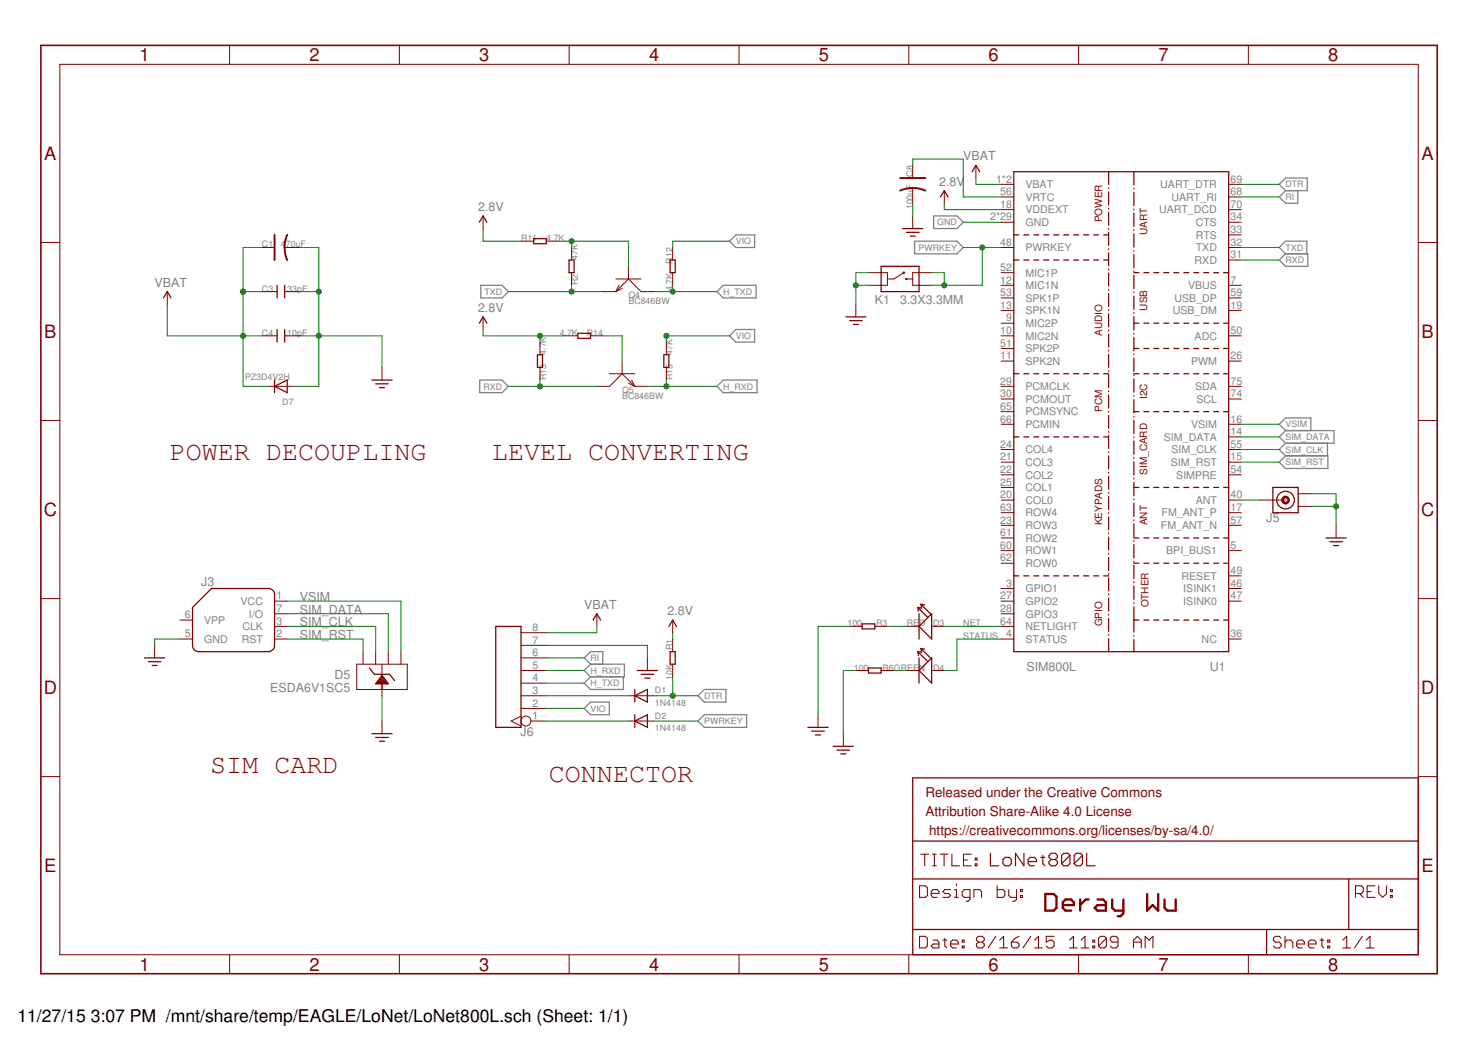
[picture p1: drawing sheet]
<svg xmlns="http://www.w3.org/2000/svg" width="297mm" height="210mm" viewBox="0 0 297 210" stroke-linecap="round" stroke-linejoin="round" font-family="sans-serif">
<g fill="none" stroke="#808080" stroke-width=".25">
<path d="M257.1 37.1l1.3-1.3h4.3v2.5h-4.3zM258.4 38.3l-1.3 1.3 1.3 1.3h2.4v-2.6M96.6 57.4h4.3l1.3 1.2-1.3 1.3h-4.3zM144.1 58.6l1.3-1.2h6.6v2.5h-6.6zM146.6 48.5l1.3-1.3h3.8v2.6h-3.8zM183.8 48.5h8.5l1.3 1.3-1.3 1.2h-8.5zM187.6 43.4h4.7l1.3 1.3-1.3 1.3h-4.7zM257.1 52.3l1.3-1.3h4.4v2.6h-4.4zM258.4 51l-1.3-1.2 1.3-1.3h4.2v2.5M96.4 76.4h4.5l1.3 1.3-1.3 1.3h-4.5zM144.1 77.7l1.3-1.3h6.7v2.6h-6.7zM146.6 67.5l1.3-1.2h3.8v2.5h-3.8z"/>
<path d="M258.4 86.6l-1.3-1.3 1.3-1.3h5v2.6M258.4 86.6h9.7v2.5h-9.7M258.4 86.6l-1.3 1.2 1.3 1.3M258.4 89.1l-1.3 1.3 1.3 1.3M258.4 91.7h8.5v2.5h-8.5l-1.3-1.3zM266.8 89.1v2.6M118.7 133.5l-1.3-1.2 1.3-1.3h2.4v2.5M118.7 133.5h6.8v2.6h-6.8M118.7 133.5l-1.3 1.3 1.3 1.3M118.7 136.1l-1.3 1.3 1.3 1.2h6.6v-2.5M141.5 138.6h4.4v2.6h-4.4l-1.2-1.3zM117.4 142.4l1.3-1.2h3.7v2.5h-3.7z"/>
<path d="M140.3 145l1.2-1.3h8.6v2.5h-8.6z"/>
</g>
<path d="M210.1 179.7h1.7l.5 .6v2.2l-.5 .6h-1.7zM230.5 179.7v3.4l1.1-1.1 1.2 1.1v-3.4M213.6 182h2.2v-.6l-.5-.6h-1.2l-.5 .6v1.1l.5 .6h1.2M217.1 180.8v2.3M218.8 180.8h-.6l-1.1 1.2M220.6 180.8h1.1l.5 .6v1.7h-1.6l-.6-.6 .6-.5h1.6M223.5 180.8v1.7l.6 .6h1.7M225.8 180.8v2.8l-.6 .6h-.6M234 180.8v1.7l.6 .6h1.7v-2.3" fill="none" stroke="#800000" stroke-width=".47"/>
<g fill="none" stroke="#800000" stroke-width=".2">
<path d="M12 12.9h273v179.1h-273zM46.1 9.1v3.8M80.3 9.1v3.8M114.4 9.1v3.8M148.5 9.1v3.8M182.6 9.1v3.8M216.8 9.1v3.8M250.9 9.1v3.8M183.4 33.3v2.5M183.4 37.7v3.2M189.8 38.3v2.6M196.1 33.3v2.5"/>
<path d="M201.2 37.1h2.6M201.2 39.6h2.6M246.9 37.1h2.6M246.9 39.6h2.6M8.2 48.7h3.8M33.6 58.6v2.6M52.6 49.8h2.6M52.6 58.6h3.1M57.1 49.8h3.2M57.2 58.6h3.1M97.1 43.4v2.6M104.7 48.5h2.6"/>
<path d="M109.8 48.5h2.5M114.9 49.8v2.5M114.9 54.8v2.6M121.2 58.6h2.6M123.8 56.1h5M124.4 57.4l-.6 1.2M125 58l-1.2 .6M126.3 56.1l2.5 2.5h2.6M126.3 56.1l-2.5 2.5M126.3 53.6v2.5M135.2 49.8v2.5M135.2 54.8v2.6"/>
<path d="M174.5 54.8h3.9v2.6h-3.9M181.7 54.8l-2.1 1.3h-1.2M182.2 56.1h1.2M183.4 43.4v2.6M187.2 54.8h-3.8v2.6h3.8M201.2 44.7h2.6M201.2 57.4h2.6M201.2 42.1h2.6M201.2 49.8h2.6M201.2 54.8h2.6M201.2 59.9h2.6M246.9 44.7h2.6"/>
<path d="M246.9 57.4h2.6M246.9 42.1h2.6M246.9 52.3h2.6M246.9 49.8h2.6M246.9 47.2h2.6M246.9 59.9h2.6M285 48.7h3.8M52.6 67.5h3.1M53.9 77.7h5.1M57.2 67.5h3.1M76.8 73.9v2.5M97.1 63.7v2.6"/>
<path d="M108.5 68.8v2.5M108.5 73.9v2.5M113.6 67.5h2.5M118.7 67.5h2.5M122.5 75.1h5.1M125 75.1l-2.5 2.6h-2.5M125 75.1l2.6 2.6M125 72.6v2.5M126.3 77l1.3 .7M126.9 76.4l.7 1.3M127.6 77.7h2.5M133.9 68.8v2.5"/>
<path d="M133.9 73.9v2.5M172 61.2v2.5M201.2 65h2.6M201.2 67.5h2.6M201.2 72.6h2.6M201.2 62.4h2.6M201.2 77.7h2.6M201.2 70.1h2.6M246.9 67.5h2.6M246.9 72.6h2.6M246.9 62.4h2.6M246.9 77.7h2.6"/>
<path d="M8.2 84.5h3.8M201.2 92.9h2.6M201.2 85.3h2.6M201.2 95.5h2.6M201.2 90.4h2.6M201.2 98h2.6M201.2 80.2h2.6M201.2 82.8h2.6M246.9 87.8h2.6M246.9 92.9h2.6M246.9 85.3h2.6M246.9 95.5h2.6"/>
<path d="M246.9 90.4h2.6M246.9 80.2h2.6M260.9 99.3h2.5M285 84.5h3.8M201.2 118.3h2.6M201.2 110.7h2.6M201.2 103.1h2.6M201.2 100.5h2.6M201.2 105.6h2.6M201.2 108.2h2.6M201.2 113.2h2.6M246.9 118.3h2.6"/>
<path d="M246.9 110.7h2.6M246.9 103.1h2.6M246.9 100.5h2.6M246.9 105.6h2.6M246.9 115.8h2.6M253.3 100.5h5.1M260.9 101.8h2.5M268.5 105.6v2.6M8.2 120.4h3.8M31.1 129.8v2.5M36.2 128.5h2.5M36.2 124.7h2.5"/>
<path d="M55.2 128.5h2.5M55.2 120.9h2.5M55.2 123.4h2.5M55.2 125.9h2.5M71.7 133.5h10.2v5.1h-10.2zM73 131v2.5M75.5 131v2.5M76.8 137.4v2.5M78 131v2.5M80.6 131v2.5M104.7 134.8h5.1M104.7 139.9h5.1"/>
<path d="M104.7 137.4h5.1M104.7 132.3h5.1M104.7 129.8h5.1M104.7 127.2h5.1M120 123.4v2.5M126.3 139.9h5.1M130.1 132.3v2.5M135.2 124.7v2.5M135.2 128.5v2.5M135.2 133.5v2.6M170.7 125.9h2.6M172 134.8h2.5"/>
<path d="M175.8 125.9h2.6M177.1 134.8h2.5M182.2 125.9h2.5M182.2 134.8h2.5M187.2 125.9h2.6M187.2 134.8h2.6M201.2 128.5h2.6M201.2 120.9h2.6M201.2 123.4h2.6M201.2 125.9h2.6M246.9 128.5h2.6M246.9 120.9h2.6"/>
<path d="M285 120.4h3.8M8.2 156.1h3.8M76.8 145v2.5M104.7 142.4h5.1M104.7 144l-2 1 2 1M106.7 145h3.1M126.3 145h5.1M164.4 143.7v2.5M169.5 147.5v2.6M285 156.1h3.8M46.1 192v3.8M80.3 192v3.8"/>
<path d="M114.4 192v3.8M148.5 192v3.8M182.6 192v3.8M216.8 192v3.8M250.9 192v3.8"/>
<circle cx="105.7" cy="145" r=".99"/>
</g>
<g fill="none" stroke="#800000" stroke-width=".25">
<path d="M189 39.6l.8-1.3 .7 1.3M195.4 34.5l.7-1.2 .8 1.2M203.8 34.5h43.1v96.5h-43.1zM222.8 34.5v2.6M222.8 37.8v.1M222.8 38.6v2.6M227.9 34.5v2.7M227.9 37.9v.1M227.9 38.7v2.6M32.9 59.9l.7-1.3 .8 1.3M55.7 57.4v2.5M57.2 57.4v2.5"/>
<path d="M96.3 44.7l.8-1.3 .8 1.3M107.3 48h2.5v1h-2.5zM114.4 52.3h1v2.5h-1zM134.7 52.3h1v2.5h-1zM177.1 53.6h7.6v5h-7.6zM181.4 46h4.1M182.2 46.7h2.5M182.9 47.5h1M203.8 47.2h1M203.8 52.3h1M205.8 47.2h1M205.8 52.3h1"/>
<path d="M207.8 47.2h1M207.8 52.3h1M209.8 47.2h1M209.8 52.3h1M211.8 47.2h1M211.8 52.3h1M213.8 47.2h1M213.8 52.3h1M215.8 47.2h1M215.8 52.3h1M217.8 47.2h1M217.8 52.3h1"/>
<path d="M219.8 47.2h1M219.8 52.3h1M221.8 47.2h1M221.8 52.3h1M222.8 41.9v.1M222.8 42.7v2.6M222.8 46v.1M222.8 46.8v2.5M222.8 50v.2M222.8 50.8v2.6M222.8 54.1v.2M222.8 54.9v2.6"/>
<path d="M222.8 58.2v.1M222.8 59v2.6M227.9 54.8h1M227.9 42v.2M227.9 42.8v2.7M227.9 46.2v.1M227.9 47v2.7M227.9 50.4v.1M227.9 51.2v2.6M227.9 54.5v.2M227.9 55.4v2.6M227.9 58.7v.1"/>
<path d="M227.9 59.5v2.7M229.9 54.8h1M231.9 54.8h1M233.9 54.8h1M235.9 54.8h1M237.9 54.8h1M239.9 54.8h1M241.9 54.8h1M243.9 54.8h1M245.9 54.8h1M55.2 76.4v2.6M55.2 77.7l2.5-1.3v2.6z"/>
<path d="M55.7 66.3v2.5M57.2 66.3v2.5M74.7 76.4h4.1M75.5 77.2h2.5M76.3 77.9h1M96.3 65l.8-1.3 .8 1.3M108 71.3h1v2.6h-1zM116.1 67h2.6v1h-2.6zM133.4 71.3h1v2.6h-1zM170 63.7h4M170.7 64.5h2.6M171.5 65.2h1"/>
<path d="M203.8 75.1h1M205.8 75.1h1M207.8 75.1h1M209.8 75.1h1M211.8 75.1h1M213.8 75.1h1M215.8 75.1h1M217.8 75.1h1M219.8 75.1h1M221.8 75.1h1M222.8 62.3v.1M222.8 63.1v2.6"/>
<path d="M222.8 66.4v.1M222.8 67.2v2.6M222.8 70.4v.2M222.8 71.3v2.6M222.8 74.5v.2M222.8 75.4v2.5M222.8 78.6v.1M222.8 79.4v2.6M227.9 75.1h1M227.9 65h1M227.9 70.1h1M227.9 62.9v.1"/>
<path d="M227.9 63.7v2.6M227.9 67v.2M227.9 67.8v2.7M227.9 71.2v.1M227.9 72v2.7M227.9 75.4v.1M227.9 76.2v2.6M227.9 79.5v.2M229.9 75.1h1M229.9 65h1M229.9 70.1h1M231.9 75.1h1"/>
<path d="M231.9 65h1M231.9 70.1h1M233.9 75.1h1M233.9 65h1M233.9 70.1h1M235.9 75.1h1M235.9 65h1M235.9 70.1h1M237.9 75.1h1M237.9 65h1M237.9 70.1h1M239.9 75.1h1"/>
<path d="M239.9 65h1M239.9 70.1h1M241.9 75.1h1M241.9 65h1M241.9 70.1h1M243.9 75.1h1M243.9 65h1M243.9 70.1h1M245.9 75.1h1M245.9 65h1M245.9 70.1h1M203.8 87.8h1"/>
<path d="M205.8 87.8h1M207.8 87.8h1M209.8 87.8h1M211.8 87.8h1M213.8 87.8h1M215.8 87.8h1M217.8 87.8h1M219.8 87.8h1M221.8 87.8h1M222.8 82.7v.1M222.8 83.5v2.6M222.8 86.8v.1"/>
<path d="M222.8 87.6v2.6M222.8 90.9v.1M222.8 91.7v2.6M222.8 95v.1M222.8 95.8v2.5M222.8 99v.2M222.8 99.8v2.6M227.9 82.8h1M227.9 98h1M227.9 80.3v2.7M227.9 83.7v.1M227.9 84.5v2.7"/>
<path d="M227.9 87.9v.1M227.9 88.7v2.6M227.9 92v.2M227.9 92.8v2.7M227.9 96.2v.1M227.9 97v2.7M229.9 82.8h1M229.9 98h1M231.9 82.8h1M231.9 98h1M233.9 82.8h1M233.9 98h1"/>
<path d="M235.9 82.8h1M235.9 98h1M237.9 82.8h1M237.9 98h1M239.9 82.8h1M239.9 98h1M241.9 82.8h1M241.9 98h1M243.9 82.8h1M243.9 98h1M245.9 82.8h1M245.9 98h1"/>
<path d="M255.8 98h5.1v5.1h-5.1zM203.8 115.8h1M205.8 115.8h1M207.8 115.8h1M209.8 115.8h1M211.8 115.8h1M213.8 115.8h1M215.8 115.8h1M217.8 115.8h1M219.8 115.8h1M221.8 115.8h1M222.8 103.1v.2"/>
<path d="M222.8 103.9v2.6M222.8 107.2v.1M222.8 108v2.6M222.8 111.3v.1M222.8 112.1v2.6M222.8 115.4v.1M222.8 116.2v2.6M222.8 119.4v.2M227.9 108.2h1M227.9 113.2h1M227.9 100.4v.1M227.9 101.2v2.6"/>
<path d="M227.9 104.5v.1M227.9 105.3v2.7M227.9 108.7v.1M227.9 109.5v2.7M227.9 112.9v.1M227.9 113.7v2.6M227.9 117v.1M227.9 117.8v2.7M229.9 108.2h1M229.9 113.2h1M231.9 108.2h1M231.9 113.2h1"/>
<path d="M233.9 108.2h1M233.9 113.2h1M235.9 108.2h1M235.9 113.2h1M237.9 108.2h1M237.9 113.2h1M239.9 108.2h1M239.9 113.2h1M241.9 108.2h1M241.9 113.2h1M243.9 108.2h1M243.9 113.2h1"/>
<path d="M245.9 108.2h1M245.9 113.2h1M266.5 108.2h4.1M267.3 108.9h2.5M268 109.7h1M29 132.3h4.1M29.8 133h2.5M30.6 133.8h1M38.7 122.1l3.8-3.8h11.4l.6 .1 .6 .6 .1 .6-.1 10.7-.6 .6-.6 .1h-13.9l-.6-.1-.4-.4-.3-.5zM74.2 134.3l1 1.3h3.1l1 1.2M75.5 137.4h2.5M75.7 137.2h2.1"/>
<path d="M75.9 137h1.8M76.1 136.8h1.4M76.2 136.5h1.1M76.4 136.3h.8M76.6 136.1h.4M76.8 135.9h.1M76.8 135.8l1.2 1.7h-2.5zM99.6 125.9h5.1v20.3h-5.1zM119.2 124.7l.8-1.3 .7 1.3M127.6 139.9l2.5-1.3v2.6zM127.6 138.6v2.6M128.1 134.8h4"/>
<path d="M128.8 135.6h2.6M129.6 136.3h1M134.4 125.9l.8-1.2 .8 1.2M134.7 131h1v2.5h-1zM173.3 125.4h2.5v1h-2.5zM174.5 134.3h2.6v1h-2.6zM184.4 122.1l2.1 2.1M184.4 122.1l.2 .8M184.4 131l2.1 2M184.4 131l.2 .8M184.7 123.4v5.1M184.7 132.3v5.1"/>
<path d="M185.1 121.5l2 2M185.1 121.5l.7 .1M185.1 121.5l.1 .8-.8-.2M185.1 130.4l2 2M185.1 130.4l.7 .1M185.1 130.4l.1 .7-.8-.1M187.2 123.4v5.1l-2.5-2.6zM187.2 132.3v5.1l-2.5-2.6zM222.8 120.3v2.6M222.8 123.5v.2M222.8 124.4v2.5M222.8 127.6v.1"/>
<path d="M222.8 128.4v2.6M227.9 124.7h1M227.9 121.2v.1M227.9 122v5.1M227.9 127.8v.1M227.9 128.6v2.4M229.9 124.7h1M231.9 124.7h1M233.9 124.7h1M235.9 124.7h1M237.9 124.7h1M239.9 124.7h1"/>
<path d="M241.9 124.7h1M243.9 124.7h1M245.9 124.7h1M74.7 147.5h4.1M75.5 148.3h2.5M76.3 149h1M127.6 143.7v2.5M127.6 145l2.5-1.3v2.5zM162.4 146.2h4M163.1 147h2.6M163.9 147.8h1M167.4 150.1h4.1"/>
<path d="M168.2 150.8h2.5M169 151.6h1M183.4 156.4h101.6v35.6h-101.6zM183.4 176.7h101.6M183.4 169.1h101.6M271.1 176.7v10.2M183.4 186.9h101.6M254.6 186.9v5.1"/>
<circle cx="258.4" cy="100.5" r="1.78"/>
</g>
<g fill="#800000" stroke="#800000" stroke-width=".2">
<circle cx="181.7" cy="54.8" r=".15"/>
<circle cx="182.2" cy="56.1" r=".15"/>
</g>
<path d="M180.9 38.3a6.1 6.1 0 0 1 5.1 0M180.9 35.8h5.1M55.2 47.2v5.1M57.7 47.2a6.3 6.3 0 0 0 0 5.1" fill="none" stroke="#800000" stroke-width=".38"/>
<g fill="none" stroke="#800000" stroke-width=".21">
<path d="M76.8 133.7v4.8M184.8 178.1h1.2l.4 .4v1.5l-.4 .4h-1.2zM185.1 171.7h1.5M185.8 171.7v2.4M187.2 179.6h1.5v-.3l-.4-.4h-.8l-.3 .4v.7l.3 .4h.8M187.4 171.7h.8M187.4 174.1h.8M187.8 171.7v2.4M189 171.7h1.5M189.7 171.7v2.4M191.1 178.9h-1.2l-.4 .4 .4 .3h.7l.5 .4-.5 .4h-1.1M191.3 171.7v2.4h1.5"/>
<path d="M191.8 178.9h.4v1.5M192.2 177.7v.4M193.6 172.9h.8M195.2 171.7h-1.6v2.4h1.6M196 173.7h.4v.4h-.4zM196 172.5h.4v.4h-.4zM200.4 178.1v2.3h1.2l.4-.4v-.7l-.4-.4h-1.2M202.7 178.9v1.1l.4 .4h1.2M204.3 178.9v1.9l-.4 .4h-.4M205.1 178.9h.4v.4h-.4zM272.4 179.6h1.2l.4-.3v-.8l-.4-.4h-1.2v2.3M273.2 179.6l.8 .8"/>
<path d="M274.8 179.3h.7M276.3 178.1h-1.5v2.3h1.5M277.1 178.1v1.5l.8 .8 .8-.8v-1.5M279.4 178.9h.4v.4h-.4zM184.8 188.3h1.2l.4 .3v1.6l-.4 .4h-1.2zM187.5 189h.8l.4 .4v1.2h-1.2l-.3-.4 .3-.4h1.2M189.5 189h.8M189.9 188.6v1.6l.4 .4M191.1 189.8h1.5v-.4l-.4-.4h-.8l-.3 .4v.8l.3 .4h.8M191.8 180.4h.8M193.4 190.2h.4v.4h-.4zM193.4 189h.4v.4h-.4z"/>
<path d="M194.9 180.4h-1.1l-.4-.4v-.7l.4-.4h1.1v1.9l-.4 .4h-.3M195.7 180.4v-1.5h1.2l.4 .4v1.1M196.6 189.4l-.4 .4v.4l.4 .4h.8l.4-.4v-.4l-.4-.4M196.6 189.4l-.4-.4v-.4l.4-.3h.8l.4 .3v.4l-.4 .4M196.6 189.4h.8M200.1 188.3l-1.5 2.3M200.9 190.6h1.6M200.9 189l.8-.7v2.3M203.3 189.4h1.1l.4 .4v.4l-.4 .4h-.8l-.3-.4zM204.8 188.3l-.8 .3-.7 .8M205.1 180h.4v.4h-.4zM207.2 188.3l-1.6 2.3"/>
<path d="M207.9 190.6h1.6M207.9 189l.8-.7v2.3M211.8 188.3h-1.5v1.1l.8-.4h.3l.4 .4v.8l-.4 .4h-.7l-.4-.4M214.9 190.6h1.6M214.9 189l.8-.7v2.3M217.3 190.6h1.5M217.3 189l.8-.7v2.3M219.6 190.2h.4v.4h-.4zM219.6 189h.4v.4h-.4zM222.4 188.6v1.6l-.4 .4h-.8l-.4-.4M222.4 188.6l-.4-.3h-.8l-.4 .3v1.6M222.4 188.6l-1.6 1.6"/>
<path d="M224.7 189.4h-1.2l-.4-.4v-.4l.4-.3h.8l.4 .3v1.6l-.4 .4h-.8l-.4-.4M227.8 189.4h1.6M227.8 190.6v-1.6l.8-.7 .8 .7v1.6M230.1 190.6v-2.3l.8 .7 .8-.7v2.3M257.5 188.6l-.4-.3h-.8l-.4 .3v.4l.4 .4h.8l.4 .4v.4l-.4 .4h-.8l-.4-.4M258.3 189.4l.3-.4h.8l.4 .4v1.2M258.3 188.3v2.3M260.6 189.8h1.5v-.4l-.3-.4h-.8l-.4 .4v.8l.4 .4h.8M262.9 189.8h1.6v-.4l-.4-.4h-.8l-.4 .4v.8l.4 .4h.8M265.3 189h.7M265.7 188.6v1.6l.3 .4M266.8 190.2h.4v.4h-.4z"/>
<path d="M266.8 189h.4v.4h-.4zM269.9 190.6h1.5M269.9 189l.8-.7v2.3M273.8 188.3l-1.6 2.3M274.6 190.6h1.5M274.6 189l.7-.7v2.3M279.4 180h.4v.4h-.4z"/>
</g>
<circle cx="258.4" cy="100.5" r=".25" fill="none" stroke="#800000" stroke-width="1.3"/>
<path d="M8.2 9.1h280.6v186.7h-280.6z" fill="none" stroke="#800000" stroke-width=".32"/>
<g fill="none" stroke="#800000" stroke-width=".23">
<path d="M199.1 171.6v2.5h1.6M201.6 172.8l.4-.4h.8l.4 .4v.9l-.4 .4h-.8l-.4-.4zM205.8 171.6v2.5l-1.7-2.5v2.5M206.6 173.2h1.7v-.4l-.4-.4h-.9l-.4 .4v.9l.4 .4h.9M209.1 172.4h.9M209.6 172v1.7l.4 .4M211.2 172.8l-.4 .4v.5l.4 .4h.9l.4-.4v-.5l-.4-.4M211.2 172.8l-.4-.4v-.4l.4-.4h.9l.4 .4v.4l-.4 .4M211.2 172.8h.9M215 172v1.7l-.4 .4h-.8l-.4-.4M215 172l-.4-.4h-.8l-.4 .4v1.7M215 172l-1.6 1.7"/>
<path d="M217.6 172v1.7l-.5 .4h-.8l-.4-.4M217.6 172l-.5-.4h-.8l-.4 .4v1.7M217.6 172l-1.7 1.7M218.4 171.6v2.5h1.7"/>
</g>
<g fill="none" stroke="#008000" stroke-width=".2">
<path d="M183.4 33.3v-1.3h10.2v7.6h7.6M196.1 35.8v1.3h5.1M249.5 37.1h7.6M249.5 39.6h7.6M48.9 58.6h3.7M52.6 49.8h-3.7v27.9h5M60.3 49.8h3.8v27.9h-5.1M60.3 58.6h3.8M97.1 46v2.5h7.6M102.2 58.6h19M112.3 48.5h14v5.1M114.9 48.5v1.3"/>
<path d="M114.9 57.4v1.2M131.4 58.6h12.7M135.2 57.4v1.2M146.6 48.5h-11.4v1.3M172 57.4h2.5M174.5 54.8h-2.5v6.4M183.4 40.9v2.5M187.2 54.8h2.6v2.6M189.8 40.9v1.2h11.4M193.6 49.8h7.6M193.6 44.7h7.6M197.4 49.8v7.6h-10.2"/>
<path d="M249.5 49.8h7.6M249.5 52.3h7.6M33.6 61.2v6.3h19M60.3 67.5h16.5v6.4M97.1 66.3v1.2h16.5M102.2 77.7h17.8M108.5 67.5v1.3M108.5 76.4v1.3M121.2 67.5h3.8v5.1M130.1 77.7h14M133.9 76.4v1.3M146.6 67.5h-12.7v1.3"/>
<path d="M249.5 85.3h7.6M249.5 87.8h7.6M249.5 90.4h7.6M249.5 92.9h7.6M263.4 99.3h5.1v6.3M249.5 100.5h3.8M263.4 101.8h5.1M36.2 128.5h-5.1v1.3M57.7 125.9h17.8v5.1M57.7 128.5h15.3v2.5M57.7 120.9h22.9v10.1M57.7 123.4h20.3v7.6"/>
<path d="M76.8 139.9v5.1M109.8 134.8h7.6M109.8 129.8h20.3v2.5M109.8 132.3h7.6M109.8 137.4h7.6M109.8 139.9h16.5M120 125.9v1.3h-10.2M131.4 139.9h8.9M135.2 127.2v1.3M135.2 136.1v3.8M170.7 125.9h-6.3v17.8M172 134.8h-2.5v12.7"/>
<path d="M178.4 125.9h3.8M179.6 134.8h2.6M189.8 125.9h11.4M201.2 128.5h-8.9v6.3M109.8 145h16.5M109.8 142.4h7.6M131.4 145h8.9"/>
</g>
<g fill="#008000" stroke="#008000" stroke-width=".2">
<circle cx="268.5" cy="101.8" r=".51"/>
<circle cx="172" cy="57.4" r=".51"/>
<circle cx="64.1" cy="58.6" r=".51"/>
<circle cx="64.1" cy="67.5" r=".51"/>
<circle cx="48.9" cy="58.6" r=".51"/>
<circle cx="48.9" cy="67.5" r=".51"/>
<circle cx="189.8" cy="57.4" r=".51"/>
<circle cx="197.4" cy="49.8" r=".51"/>
<circle cx="108.5" cy="77.7" r=".51"/>
<circle cx="108.5" cy="67.5" r=".51"/>
<circle cx="114.9" cy="58.6" r=".51"/>
<circle cx="133.9" cy="77.7" r=".51"/>
<circle cx="135.2" cy="58.6" r=".51"/>
<circle cx="135.2" cy="139.9" r=".51"/>
<circle cx="133.9" cy="67.5" r=".51"/>
<circle cx="114.9" cy="48.5" r=".51"/>
</g>
<path d="M189.8 134.8h2.5" fill="none" stroke="#008000" stroke-width=".21"/>
<g font-size="5.4" fill="#800000">
<text x="34.1" y="92.4">POWER DECOUPLING</text>
<text x="98.9" y="92.4">LEVEL CONVERTING</text>
<text x="42.2" y="155.4">SIM CARD</text>
<text x="110.3" y="157.2">CONNECTOR</text>
</g>
<g font-size="3.7" fill="#800000">
<text x="28.1" y="12.3">1</text>
<text x="62.2" y="12.3">2</text>
<text x="96.3" y="12.3">3</text>
<text x="130.4" y="12.3">4</text>
<text x="164.6" y="12.3">5</text>
<text x="198.7" y="12.3">6</text>
<text x="232.8" y="12.3">7</text>
<text x="266.9" y="12.3">8</text>
<text x="8.9" y="32.1">A</text>
<text x="285.7" y="32.1">A</text>
<text x="8.9" y="67.9">B</text>
<text x="285.7" y="67.9">B</text>
<text x="8.8" y="103.7">C</text>
<text x="285.6" y="103.7">C</text>
<text x="8.8" y="139.5">D</text>
<text x="285.6" y="139.5">D</text>
<text x="8.9" y="175.3">E</text>
<text x="285.7" y="175.3">E</text>
<text x="28.1" y="195.2">1</text>
<text x="62.2" y="195.2">2</text>
<text x="96.3" y="195.2">3</text>
<text x="130.4" y="195.2">4</text>
<text x="164.6" y="195.2">5</text>
<text x="198.7" y="195.2">6</text>
<text x="232.8" y="195.2">7</text>
<text x="266.9" y="195.2">8</text>
</g>
<g font-size="3.5">
<text x="3.5" y="205.4">11/27/15</text>
<text x="18.2" y="205.4">3:07 PM /mnt/share/temp/EAGLE/LoNet/LoNet800L.sch (Sheet: 1/1)</text>
</g>
<g font-size="2.7" fill="#800000">
<text x="186" y="160.2">Released under the Creative Commons</text>
<text x="186" y="164">Attribution Share-Alike 4.0 License</text>
<text x="186.7" y="167.8">https://creativecommons.org/licenses/by-sa/4.0/</text>
</g>
<g font-size="2.5" fill="#808080">
<text x="193.6" y="32.2">VBAT</text>
<text x="188.8" y="37.3">2.8V</text>
<text x="96.1" y="42.4">2.8V</text>
<text x="31.1" y="57.6">VBAT</text>
<text x="96.1" y="62.7">2.8V</text>
<text x="175.8" y="61.2">K1</text>
<text x="180.9" y="61.2">3.3X3.3MM</text>
<text x="254.5" y="104.9">J5</text>
<text x="40.5" y="117.8">J3</text>
<text x="60.3" y="120.9">VSIM</text>
<text x="60.3" y="123.4">SIM_DATA</text>
<text x="60.3" y="125.9">SIM_CLK</text>
<text x="117.4" y="122.4">VBAT</text>
<text x="134.2" y="123.6">2.8V</text>
<text x="60.3" y="128.5">SIM_RST</text>
<text x="67.2" y="136.6">D5</text>
<text x="206.3" y="134.8">SIM800L</text>
<text x="243.1" y="134.8">U1</text>
<text x="54.3" y="139.1">ESDA6V1SC5</text>
<text x="104.6" y="148">J6</text>
</g>
<g font-size="2.1" fill="#808080">
<text x="200.2" y="36.7">1*2</text>
<text x="201" y="41.8">18</text>
<text x="201" y="39.2">56</text>
<text x="206.1" y="37.8">VBAT</text>
<text x="206.1" y="40.4">VRTC</text>
<text x="233.2" y="37.8">UART_DTR</text>
<text x="235.4" y="40.4">UART_RI</text>
<text x="247.3" y="39.2">68</text>
<text x="247.3" y="36.7">69</text>
<text x="247.3" y="41.8">70</text>
<text x="199" y="44.3">2*29</text>
<text x="206.1" y="45.4">GND</text>
<text x="206.1" y="42.9">VDDEXT</text>
<text x="232.9" y="42.9">UART_DCD</text>
<text x="240.3" y="48">RTS</text>
<text x="240.3" y="45.4">CTS</text>
<text x="247.3" y="46.9">33</text>
<text x="247.3" y="44.3">34</text>
<text x="201" y="49.4">48</text>
<text x="206.1" y="50.5">PWRKEY</text>
<text x="240.1" y="53.1">RXD</text>
<text x="240.3" y="50.5">TXD</text>
<text x="247.3" y="51.9">31</text>
<text x="247.3" y="49.4">32</text>
<text x="201" y="57">12</text>
<text x="201" y="54.5">52</text>
<text x="201" y="59.6">53</text>
<text x="206.1" y="58.1">MIC1N</text>
<text x="206.1" y="55.6">MIC1P</text>
<text x="238.8" y="58.1">VBUS</text>
<text x="247.3" y="57">7</text>
<text x="247.3" y="59.6">59</text>
<text x="201" y="62.1">13</text>
<text x="202.2" y="64.6">9</text>
<text x="206.1" y="65.8">MIC2P</text>
<text x="206.1" y="63.2">SPK1N</text>
<text x="206.1" y="60.7">SPK1P</text>
<text x="235.7" y="63.2">USB_DM</text>
<text x="236" y="60.7">USB_DP</text>
<text x="247.3" y="62.1">19</text>
<text x="201" y="67.2">10</text>
<text x="201" y="69.7">51</text>
<text x="206.1" y="68.3">MIC2N</text>
<text x="206.1" y="70.8">SPK2P</text>
<text x="240.1" y="68.3">ADC</text>
<text x="247.3" y="67.2">50</text>
<text x="201" y="72.3">11</text>
<text x="201" y="77.3">29</text>
<text x="206.1" y="73.4">SPK2N</text>
<text x="239.4" y="73.4">PWM</text>
<text x="247.3" y="72.3">26</text>
<text x="247.3" y="77.3">75</text>
<text x="201" y="79.9">30</text>
<text x="201" y="82.4">65</text>
<text x="206.1" y="78.4">PCMCLK</text>
<text x="206.1" y="81">PCMOUT</text>
<text x="206.1" y="83.5">PCMSYNC</text>
<text x="240.2" y="78.4">SDA</text>
<text x="240.4" y="81">SCL</text>
<text x="247.3" y="79.9">74</text>
<text x="201" y="84.9">66</text>
<text x="206.1" y="86.1">PCMIN</text>
<text x="233.9" y="88.6">SIM_DATA</text>
<text x="239.4" y="86.1">VSIM</text>
<text x="247.3" y="87.5">14</text>
<text x="247.3" y="84.9">16</text>
<text x="201" y="92.6">21</text>
<text x="201" y="95.1">22</text>
<text x="201" y="90">24</text>
<text x="206.1" y="93.7">COL3</text>
<text x="206.1" y="91.1">COL4</text>
<text x="235.3" y="93.7">SIM_RST</text>
<text x="235.4" y="91.1">SIM_CLK</text>
<text x="247.3" y="92.6">15</text>
<text x="247.3" y="95.1">54</text>
<text x="247.3" y="90">55</text>
<text x="201" y="100.2">20</text>
<text x="201" y="97.6">25</text>
<text x="206.1" y="101.3">COL0</text>
<text x="206.1" y="96.2">COL2</text>
<text x="206.1" y="98.8">COL1</text>
<text x="236.4" y="96.2">SIMPRE</text>
<text x="240.3" y="101.3">ANT</text>
<text x="247.3" y="100.2">40</text>
<text x="201" y="105.3">23</text>
<text x="201" y="107.8">61</text>
<text x="201" y="102.7">63</text>
<text x="206.1" y="106.4">ROW3</text>
<text x="206.1" y="103.8">ROW4</text>
<text x="233.3" y="106.4">FM_ANT_N</text>
<text x="233.4" y="103.8">FM_ANT_P</text>
<text x="247.3" y="102.7">17</text>
<text x="247.3" y="105.3">57</text>
<text x="201" y="110.3">60</text>
<text x="201" y="112.9">62</text>
<text x="206.1" y="111.5">ROW1</text>
<text x="206.1" y="108.9">ROW2</text>
<text x="206.1" y="114">ROW0</text>
<text x="234.4" y="111.5">BPI_BUS1</text>
<text x="247.3" y="110.3">5</text>
<text x="202.2" y="118">3</text>
<text x="206.1" y="119.1">GPIO1</text>
<text x="237.5" y="116.5">RESET</text>
<text x="237.8" y="119.1">ISINK1</text>
<text x="247.3" y="118">46</text>
<text x="247.3" y="115.4">49</text>
<text x="37.1" y="124.3">6</text>
<text x="41" y="125.4">VPP</text>
<text x="48.3" y="121.6">VCC</text>
<text x="50" y="124.2">I/O</text>
<text x="55.5" y="120.5">1</text>
<text x="55.5" y="125.6">3</text>
<text x="55.5" y="123">7</text>
<text x="201" y="120.5">27</text>
<text x="201" y="123">28</text>
<text x="201" y="125.6">64</text>
<text x="206.1" y="121.6">GPIO2</text>
<text x="206.1" y="124.2">GPIO3</text>
<text x="237.8" y="121.6">ISINK0</text>
<text x="247.3" y="120.5">47</text>
<text x="37.1" y="128.1">5</text>
<text x="41" y="129.2">GND</text>
<text x="48.6" y="129.2">RST</text>
<text x="48.7" y="126.7">CLK</text>
<text x="55.5" y="128.1">2</text>
<text x="107" y="131.9">6</text>
<text x="107" y="129.4">7</text>
<text x="107" y="126.8">8</text>
<text x="202.2" y="128.1">4</text>
<text x="206.1" y="129.2">STATUS</text>
<text x="206.1" y="126.7">NETLIGHT</text>
<text x="241.5" y="129.2">NC</text>
<text x="247.3" y="128.1">36</text>
<text x="107" y="137">4</text>
<text x="107" y="134.5">5</text>
<text x="107" y="142.1">2</text>
<text x="107" y="139.5">3</text>
<text x="107" y="144.6">1</text>
</g>
<g font-size="2" fill="#800000">
<text x="221.5" y="44.7" transform="rotate(-90 221.5 44.7)">POWER</text>
<text x="230.6" y="47.2" transform="rotate(-90 230.6 47.2)">UART</text>
<text x="230.6" y="62.4" transform="rotate(-90 230.6 62.4)">USB</text>
<text x="221.5" y="67.5" transform="rotate(-90 221.5 67.5)">AUDIO</text>
<text x="221.5" y="82.8" transform="rotate(-90 221.5 82.8)">PCM</text>
<text x="230.6" y="80.2" transform="rotate(-90 230.6 80.2)">I2C</text>
<text x="230.6" y="95.5" transform="rotate(-90 230.6 95.5)">SIM_CARD</text>
<text x="221.5" y="105.6" transform="rotate(-90 221.5 105.6)">KEYPADS</text>
<text x="230.6" y="105.6" transform="rotate(-90 230.6 105.6)">ANT</text>
<text x="221.5" y="125.9" transform="rotate(-90 221.5 125.9)">GPIO</text>
<text x="230.8" y="122.1" transform="rotate(-90 230.8 122.1)">OTHER</text>
</g>
<g font-size="1.8" fill="#808080">
<text x="183.4" y="35.5" transform="rotate(-90 183.4 35.5)">C8</text>
<text x="258.4" y="40.2">RI</text>
<text x="258.4" y="37.7">DTR</text>
<text x="183.4" y="42.1" transform="rotate(-90 183.4 42.1)">100uF</text>
<text x="188.4" y="45.3">GND</text>
<text x="52.7" y="49.8">C1</text>
<text x="56.5" y="49.8">470uF</text>
<text x="104.7" y="48.5">R11</text>
<text x="109.8" y="48.5">4.7K</text>
<text x="116.1" y="52.3" transform="rotate(-90 116.1 52.3)">47K</text>
<text x="135.2" y="53" transform="rotate(-90 135.2 53)">R12</text>
<text x="147.9" y="49.1">VIO</text>
<text x="184.6" y="50.4">PWRKEY</text>
<text x="258.4" y="52.9">RXD</text>
<text x="258.4" y="50.4">TXD</text>
<text x="52.7" y="58.6">C3</text>
<text x="57.7" y="58.6">33pF</text>
<text x="97.3" y="59.3">TXD</text>
<text x="116.1" y="57.4" transform="rotate(-90 116.1 57.4)">R2</text>
<text x="126.3" y="59.9">Q4</text>
<text x="135.2" y="58.5" transform="rotate(-90 135.2 58.5)">4.7K</text>
<text x="145.3" y="59.3">H_TXD</text>
<text x="126.3" y="61.2">BC846BW</text>
<text x="52.7" y="67.5">C4</text>
<text x="57.7" y="67.5">10pF</text>
<text x="109.8" y="71.3" transform="rotate(-90 109.8 71.3)">4.7K</text>
<text x="112.5" y="67.5">4.7K</text>
<text x="118" y="67.5">R14</text>
<text x="135.2" y="71.3" transform="rotate(-90 135.2 71.3)">47K</text>
<text x="147.9" y="68.2">VIO</text>
<text x="49.2" y="76.4">PZ3D4V2H</text>
<text x="109.8" y="76.4" transform="rotate(-90 109.8 76.4)">R13</text>
<text x="135.2" y="76.4" transform="rotate(-90 135.2 76.4)">R15</text>
<text x="56.7" y="81.5">D7</text>
<text x="97.2" y="78.3">RXD</text>
<text x="125" y="80.2">BC846BW</text>
<text x="125" y="79">Q5</text>
<text x="145.3" y="78.3">H_RXD</text>
<text x="258.4" y="85.9">VSIM</text>
<text x="258.4" y="88.5">SIM_DATA</text>
<text x="258.4" y="91">SIM_CLK</text>
<text x="258.4" y="93.6">SIM_RST</text>
<text x="170.3" y="125.9">100</text>
<text x="176.1" y="125.9">R3</text>
<text x="182.2" y="125.9">RE</text>
<text x="184.7" y="125.9">D</text>
<text x="187.5" y="125.9">D3</text>
<text x="193.6" y="125.9">NET</text>
<text x="135.2" y="130.7" transform="rotate(-90 135.2 130.7)">R1</text>
<text x="193.6" y="128.5">STATUS</text>
<text x="118.7" y="132.9">RI</text>
<text x="118.7" y="135.5">H_RXD</text>
<text x="118.7" y="138">H_TXD</text>
<text x="135.2" y="136.7" transform="rotate(-90 135.2 136.7)">10K</text>
<text x="171.6" y="134.8">100</text>
<text x="177.4" y="134.8">R6GREEN</text>
<text x="187.5" y="134.8">D4</text>
<text x="118.7" y="143.1">VIO</text>
<text x="131.6" y="141.9">1N4148</text>
<text x="131.6" y="139.4">D1</text>
<text x="141.5" y="140.5">DTR</text>
<text x="131.6" y="147">1N4148</text>
<text x="131.6" y="144.5">D2</text>
<text x="141.5" y="145.6">PWRKEY</text>
</g>
</svg>
